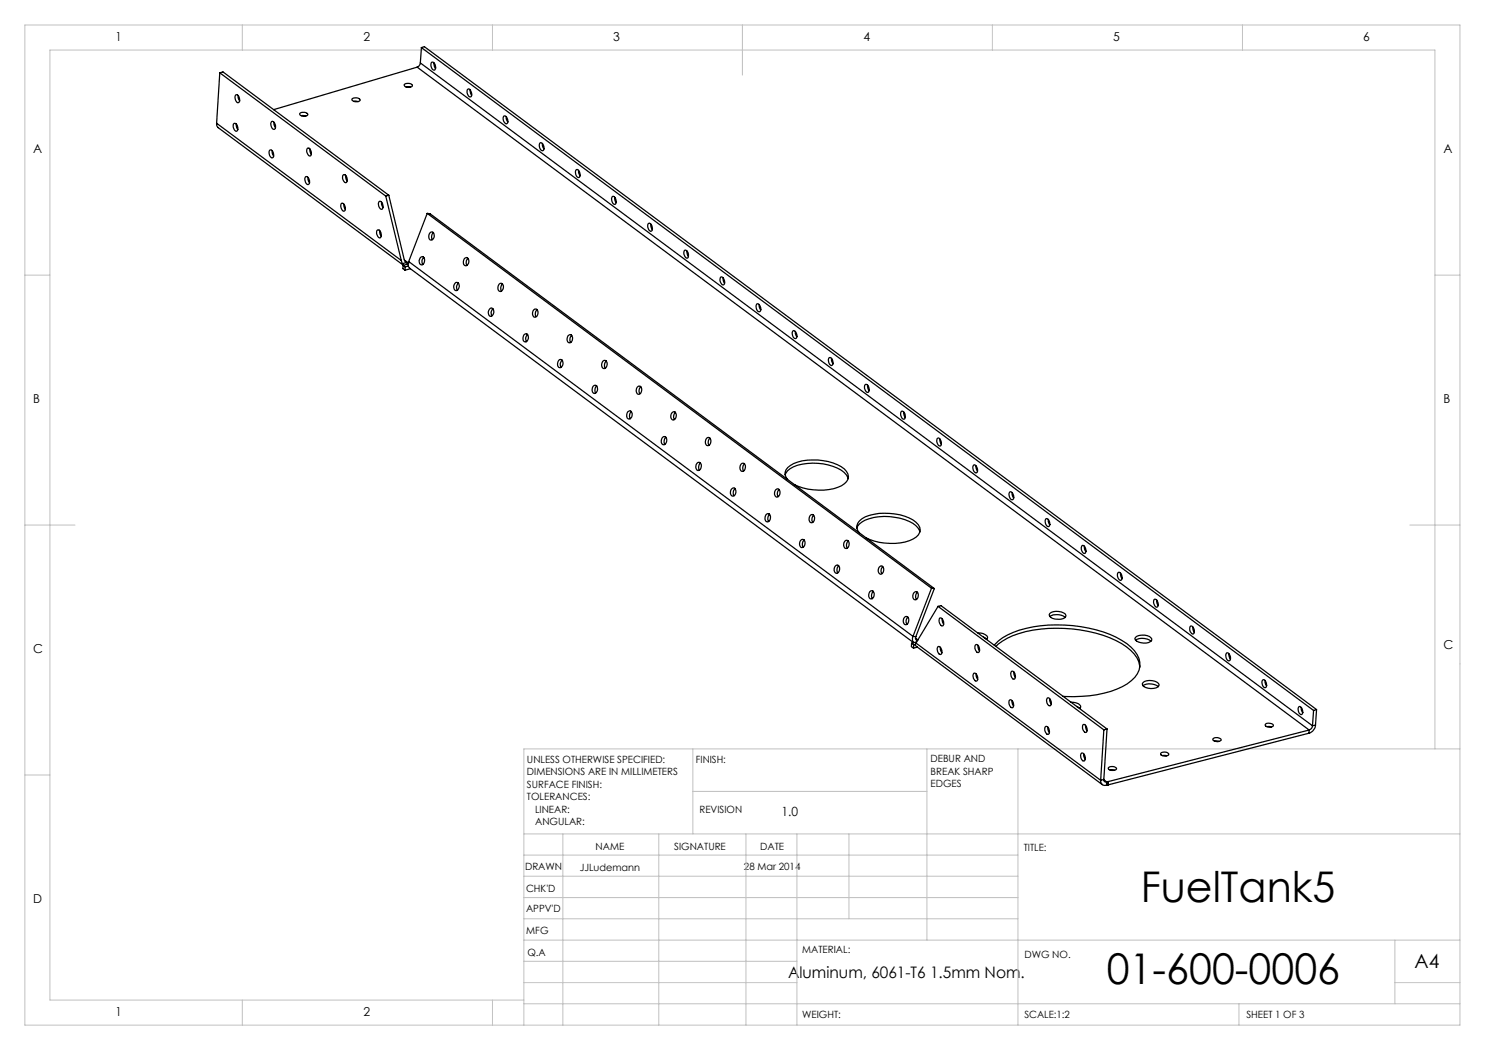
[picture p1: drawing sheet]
<svg xmlns="http://www.w3.org/2000/svg" width="297mm" height="210mm" viewBox="0 0 297 210" stroke-linecap="round" stroke-linejoin="round" font-family="sans-serif">
<g fill="none" stroke="#c0c0c0" stroke-width=".2">
<path d="M5 5h287v200h-287zM48.5 5v5M98.5 5v5M148.5 5v10M198.5 5v5M248.5 5v5M5 55h5M287 55h5M5 105h10M282 105h10M5 155h5M138.6 158.3h46.8"/>
<path d="M138.6 149.8v17M185.4 149.8v38.2M203.6 149.8v55.2M287 149.8v-139.8h-277v190h94.8M292 149.8h-187.2v55.2M104.8 166.8h187.2M104.8 179.5h98.8M104.8 175.3h98.8M104.8 171h98.8M112.6 166.8v38.2M131.8 166.8v38.2M149.2 166.8v38.2"/>
<path d="M159.4 166.8v38.2M169.8 166.8v17M104.8 183.8h98.8M104.8 196.5h54.6M104.8 192.3h54.6M104.8 188h187.2M279 196.5h13M279 188v12.8M48.5 200v5M98.5 200v5M104.8 200.8h187.2M247.8 200.8v4.2"/>
</g>
<g fill="none" stroke="#000" stroke-width=".25">
<path d="M44 14.6l-.7 10.1M44 14.6l33.2 24.6M44 14.6l.6-.2 33.2 24.6M47.2 19a.9 .9 0 0 1 .7 .6 .9 .9 0 0 1-.3 1l-.5-.6a.95 .95 0 0 1 .1-1zM47.6 19.1v.4l.3 .7M70.5 19.7l.9-.1a.63 .63 0 0 1 .6 .5 1.06 1.06 0 0 1-1.6-.2zM80.8 17a1.06 1.06 0 0 1 1.7 .2 1.06 1.06 0 0 1-1.7-.2zM81.2 17.4h.9M83.4 13.4l-28.7 8.5M83.4 13.4l178.4 132.6M84.1 12.6l-.4 .7-.3 .1M84.1 12.6l178.4 132.6"/>
<path d="M84.3 9.5l178.4 132.6M84.3 9.5l-.2 3.1M84.3 9.5l.6-.2 178.4 132.6M86.4 12.4a.9 .9 0 0 1 .7 .7 .9 .9 0 0 1-.3 .9 1.13 1.13 0 0 1-.4-1.6zM86.8 12.6l.1 .7 .2 .4M93.6 17.8h.3l.3 .5 .1 .6-.1 .5a1 1 0 0 1-.6-1.6zM94 17.9l.1 .8 .2 .3M43.3 24.7l.1 .4 .2 .4 37.1 27.5-.2-.3M43.3 24.7l37 27.4M46.7 24.8l.1-.1a.9 .9 0 0 1 .7 .6 .9 .9 0 0 1-.3 1l-.5-.6zM47.3 24.8v.7l.3 .4M54 30a.9 .9 0 0 1 .7 .7 .9 .9 0 0 1-.3 .9l-.5-.6a.95 .95 0 0 1 .1-1z"/>
<path d="M54.3 24.3a.91 .91 0 0 1 .8 .6 .91 .91 0 0 1-.3 1 1.13 1.13 0 0 1-.5-1.6zM54.4 30.2v.4l.3 .6M54.8 24.4v.5l.3 .6M60 22.6l.6-.1a.8 .8 0 0 1 1 .5 1.03 1.03 0 0 1-1.7-.3zM60.3 23.1l.9 .1M61.1 35.3a.91 .91 0 0 1 .8 .7 .91 .91 0 0 1-.3 .9 1.13 1.13 0 0 1-.5-1.6zM61.5 29.6a1.03 1.03 0 0 1 .6 1.6l-.3-.1-.3-.5a.95 .95 0 0 1 0-1zM61.6 35.5v.4l.3 .7M62 29.8l.1 .7 .2 .4M68.7 35a.9 .9 0 0 1 .7 .6 .9 .9 0 0 1-.3 .9l-.5-.5a1 1 0 0 1 .1-1zM69.1 35.1l.1 .7 .2 .4M70.7 20.3h.9"/>
<path d="M77.2 39.2l3.1 12.9M77.8 39l3.1 13 .3 .5M77.8 39l-.6 .2M100.8 23.2a.91 .91 0 0 1 .7 .7 .91 .91 0 0 1-.3 .9l-.5-.6a.95 .95 0 0 1 .1-1zM101.2 23.3v.5l.4 .6M108 28.6a.91 .91 0 0 1 .8 .6 .91 .91 0 0 1-.3 1 1.1 1.1 0 0 1-.5-1.6zM108.5 28.7v.4l.3 .7M115.3 33.9a.9 .9 0 0 1 .7 .7 .9 .9 0 0 1-.3 .9 1.13 1.13 0 0 1-.4-1.6zM115.7 34.1v.4l.3 .7M122.5 39.3h.3l.4 .5a.74 .74 0 0 1-.3 1.1 1.13 1.13 0 0 1-.4-1.6zM122.9 39.4l.1 .8 .2 .3M68.3 40.7a.91 .91 0 0 1 .7 .6 .91 .91 0 0 1-.2 1l-.4-.3-.2-.6z"/>
<path d="M68.8 40.8l.1 .7 .2 .4M75.5 46a.9 .9 0 0 1 .7 .6 .9 .9 0 0 1-.3 1l-.5-.6a.95 .95 0 0 1 .1-1zM75.8 40.3a.9 .9 0 0 1 .8 .6 .9 .9 0 0 1-.3 1l-.5-.6a1 1 0 0 1 0-1zM76 46.1v.8l.2 .3M76.3 40.4v.4l.3 .7M80.3 52.1l.2 .6M80.6 53.1l.4 .3M80.6 53.1v.6l.4 .3M80.9 52l.7 .6M81 53.4v.6M81.2 52.5l.4 .1M81.2 52.5l-.7 .2"/>
<path d="M81.6 52.8l-1 .3M81.6 52.6h.1M81.6 52.6v.1M81.7 53.2l-.7 .2M81.7 52.3a1.08 1.08 0 0 0 .3 1.3l100.7 74.9-.2-.6 .1-.6M81.7 52.3l100.9 75M82.1 53.8l-1.1 .2M84.1 51.5l.4-.2a.91 .91 0 0 1 .4 .9 .91 .91 0 0 1-.6 .8 .93 .93 0 0 1-.2-1.5zM84.8 51.5a1.05 1.05 0 0 0-.2 1.4M85.4 42.7l-3.7 9.6M85.4 42.7l100.9 74.9M85.4 42.7h.6l100.9 75"/>
<path d="M86 46.6l.4-.2a.84 .84 0 0 1 .4 .9 .84 .84 0 0 1-.8 .7 1.07 1.07 0 0 1 0-1.4zM86.7 46.5l-.4 .7 .2 .7M91 56.7a.44 .44 0 0 1 .8 0 1.01 1.01 0 0 1-.6 1.4 .93 .93 0 0 1-.2-1.4zM91.7 56.6l-.2 .2a1.1 1.1 0 0 0 0 1.3M92.9 51.7l.4-.2a.91 .91 0 0 1 .5 .9 .91 .91 0 0 1-.7 .8 .91 .91 0 0 1-.2-1.5zM93.6 51.7l-.4 .7 .2 .7M99.8 56.9l.2-.2a.82 .82 0 0 1 .7 .8 .82 .82 0 0 1-.7 .8 .91 .91 0 0 1-.2-1.4zM100.5 56.8l-.3 .7 .1 .7M129.7 44.7l.2-.1a1.01 1.01 0 0 1 .2 1.7l-.5-.6a.95 .95 0 0 1 .1-1zM130.2 44.8v.7l.3 .4M136.9 50.1a.9 .9 0 0 1 .8 .6 .9 .9 0 0 1-.3 .9l-.5-.5a.95 .95 0 0 1 0-1zM137.4 50.2l.1 .7 .2 .4"/>
<path d="M144.1 55.4a.91 .91 0 0 1 .8 .7 .91 .91 0 0 1-.3 .9l-.3-.3-.3-.5zM144.6 55.6l.1 .7 .2 .3M97.9 61.8l.2-.1a.68 .68 0 0 1 .7 .3 .68 .68 0 0 1-.1 .8 .53 .53 0 0 1-.8 .4 1.07 1.07 0 0 1 0-1.4zM98.6 61.8l-.1 .1a1.04 1.04 0 0 0-.1 1.3M104.8 66.9l.4-.2a.91 .91 0 0 1 .5 .9 .91 .91 0 0 1-.6 .8 .91 .91 0 0 1-.3-1.5zM105.5 66.9l-.1 .2a1.04 1.04 0 0 0-.1 1.2M106.7 62l.4-.2a.84 .84 0 0 1 .5 .9 .84 .84 0 0 1-.8 .7 1.07 1.07 0 0 1-.1-1.4zM107.4 61.9l-.3 .7 .1 .8M111.9 71.9a.7 .7 0 0 1 .7 .4 .7 .7 0 0 1-.1 .8l-.3 .4a.69 .69 0 0 1-.7-.4 .69 .69 0 0 1 .1-.7zM112.4 72l-.1 .2a1.1 1.1 0 0 0-.1 1.3M113.6 67.1l.5-.2a.91 .91 0 0 1 .4 .9 .91 .91 0 0 1-.6 .8 .91 .91 0 0 1-.3-1.5zM114.3 67.1l-.3 .7 .2 .7"/>
<path d="M118.6 77.2l.5-.2a.84 .84 0 0 1 .4 1 .84 .84 0 0 1-.8 .6 1.07 1.07 0 0 1-.1-1.4zM119.3 77.2l-.3 .7 .1 .7M120.5 72.3l.3-.2a.71 .71 0 0 1 .6 .4 .71 .71 0 0 1 0 .7l-.2 .3-.4 .2a.91 .91 0 0 1-.3-1.4zM121.2 72.2l-.1 .1a1.18 1.18 0 0 0 0 1.4M127.5 77.4l.4-.2a.84 .84 0 0 1 .4 1 .84 .84 0 0 1-.8 .6 1.07 1.07 0 0 1 0-1.4zM128.2 77.4l-.2 .1a1.12 1.12 0 0 0 0 1.3M151.4 60.8a.91 .91 0 0 1 .7 .6 .91 .91 0 0 1-.3 1 1.1 1.1 0 0 1-.4-1.6zM151.8 60.9v.4l.4 .7M158.6 66.2l.2-.1a.98 .98 0 0 1 .3 1.6 1.07 1.07 0 0 1-.5-1.5zM159.1 66.3v.4l.3 .7M165.8 71.5a.9 .9 0 0 1 .8 .7 .9 .9 0 0 1-.3 .9l-.5-.5a.95 .95 0 0 1 0-1.1zM166.3 71.7v.4l.3 .7"/>
<path d="M173.1 76.9a.9 .9 0 0 1 .7 .7 .9 .9 0 0 1-.3 .9l-.5-.5a1 1 0 0 1 .1-1.1zM173.5 77l.1 .8 .2 .3M125.6 82.4l.4-.2a.91 .91 0 0 1 .4 .8 .91 .91 0 0 1-.6 .8 .91 .91 0 0 1-.2-1.4zM126.3 82.3l-.4 .7 .1 .7M132.5 87.5l.2-.2a.77 .77 0 0 1 .7 .6 .77 .77 0 0 1-.3 .9l-.2 .1a.69 .69 0 0 1-.7-.3 .69 .69 0 0 1 .1-.8zM133.2 87.4l-.4 .8 .2 .7M134.4 82.6l.4-.3a.94 .94 0 0 1 .5 .9 .94 .94 0 0 1-.7 .8 .92 .92 0 0 1-.2-1.4zM135.1 82.5l-.2 .1a1.12 1.12 0 0 0 0 1.3M139.4 92.7l.4-.2a.84 .84 0 0 1 .4 .9 .84 .84 0 0 1-.8 .6 1.07 1.07 0 0 1 0-1.3zM140.1 92.6l-.4 .7 .2 .7M141.3 87.7l.2-.2a.73 .73 0 0 1 .7 .4 .73 .73 0 0 1-.1 .8 .5 .5 0 0 1-.4 .4 .5 .5 0 0 1-.5-.2 1.22 1.22 0 0 1 .1-1.2zM142 87.7l-.1 .1a1.18 1.18 0 0 0-.1 1.3"/>
<path d="M146.3 97.8l.4-.2a.91 .91 0 0 1 .5 .9 .91 .91 0 0 1-.7 .7 .88 .88 0 0 1-.2-1.4zM147 97.7l-.4 .8 .2 .7M148.2 92.8l.4-.2a.84 .84 0 0 1 .5 1 .84 .84 0 0 1-.9 .6 1.07 1.07 0 0 1 0-1.4zM148.9 92.8l-.1 .1a1.17 1.17 0 0 0-.1 1.3M155.1 98l.4-.3a.94 .94 0 0 1 .5 .9 .94 .94 0 0 1-.6 .8 .92 .92 0 0 1-.3-1.4zM155.8 97.9l-.1 .2a1.12 1.12 0 0 0-.1 1.2M157 94.9a4.1 4.1 0 0 1 3.4-2.1 11 11 0 0 1 8.4 1.7l.5 .5 .3 .7M157.5 95.9a1.73 1.73 0 0 1 .6-2.8 10.8 10.8 0 0 1 10.8 .7 1.75 1.75 0 0 1 0 2.9 10.2 10.2 0 0 1-8.4 .9l-1.6-.7M180.3 82.3a.9 .9 0 0 1 .7 .6 .9 .9 0 0 1-.3 .9 1.13 1.13 0 0 1-.4-1.5zM180.8 82.4v.7l.2 .4M187.5 87.7h.4l.4 .8a.53 .53 0 0 1-.3 .7 1.14 1.14 0 0 1-.5-1.5zM188 87.8l.1 .7 .2 .4"/>
<path d="M194.7 93l.2-.1a1.01 1.01 0 0 1 .3 1.7 1.13 1.13 0 0 1-.5-1.6zM195.2 93.2v.3l.3 .8M202 98.4a.91 .91 0 0 1 .7 .6 .91 .91 0 0 1-.3 1 1.13 1.13 0 0 1-.4-1.6zM202.4 98.5v.4l.3 .7M153.2 102.9l.2-.1a.73 .73 0 0 1 .7 .3 .73 .73 0 0 1-.1 .8 .5 .5 0 0 1-.4 .5 .5 .5 0 0 1-.5-.3 1.22 1.22 0 0 1 .1-1.2zM153.9 102.9l-.1 .1a1.18 1.18 0 0 0-.1 1.3M160.1 108.1l.4-.2a.84 .84 0 0 1 .5 .9 .84 .84 0 0 1-.8 .7 1.07 1.07 0 0 1-.1-1.4zM160.8 108l-.1 .2a1.12 1.12 0 0 0 0 1.2M162 103.1l.5-.2a.91 .91 0 0 1 .4 .9 .91 .91 0 0 1-.6 .8 .91 .91 0 0 1-.3-1.5zM162.7 103.1l-.1 .1a1.18 1.18 0 0 0 0 1.3M167 113.2l.5-.2a.94 .94 0 0 1 .4 .9 .94 .94 0 0 1-.6 .8 .92 .92 0 0 1-.3-1.5zM167.7 113.2l-.1 .1a1.12 1.12 0 0 0 0 1.3"/>
<path d="M168.9 108.3l.5-.3a.91 .91 0 0 1 .4 .9 .91 .91 0 0 1-.6 .8 .92 .92 0 0 1-.3-1.4zM169.7 108.2l-.2 .1a1.18 1.18 0 0 0 0 1.3M171.4 105.6a4 4 0 0 1 3.4-2.1 11.5 11.5 0 0 1 8.4 1.6l.4 .5 .4 .8M171.9 106.6a1.74 1.74 0 0 1 .5-2.9 11 11 0 0 1 10.8 .7 1.85 1.85 0 0 1 .8 1.9 1.85 1.85 0 0 1-1.4 1.5 11.7 11.7 0 0 1-9.4-.2M174 118.3l.4-.2a.91 .91 0 0 1 .4 .9 .91 .91 0 0 1-.6 .8 .91 .91 0 0 1-.2-1.5zM174.7 118.3l-.2 .1a1.18 1.18 0 0 0 0 1.3M175.9 113.4l.4-.2a.94 .94 0 0 1 .4 .9 .94 .94 0 0 1-.6 .8 .92 .92 0 0 1-.2-1.5zM176.6 113.3l-.2 .2a1.12 1.12 0 0 0 0 1.3M182.8 118.5l.4-.2a.91 .91 0 0 1 .5 .9 .91 .91 0 0 1-.7 .8 .88 .88 0 0 1-.2-1.5zM183.5 118.5l-.2 .1a1.18 1.18 0 0 0 0 1.3M186.3 117.6l-3.7 9.7M186.3 117.6l.6 .1"/>
<path d="M186.9 117.7l-3.7 9.6M209.2 103.7a.9 .9 0 0 1 .7 .7 .9 .9 0 0 1-.3 .9l-.5-.5a1 1 0 0 1 .1-1.1zM209.7 103.9v.4l.3 .7M216.4 109.1h.2a1.13 1.13 0 0 1 .4 1.6 .99 .99 0 0 1-.6-1.6zM216.9 109.2l.1 .8 .2 .3M223.5 114.6l.3-.2a1.01 1.01 0 0 1 .3 1.7l-.5-.6zM224.1 114.6l.1 .7 .2 .4M180.9 123.5l.4-.2a.91 .91 0 0 1 .4 .9 .91 .91 0 0 1-.6 .7 .92 .92 0 0 1-.2-1.4zM181.6 123.4l-.2 .2a1.17 1.17 0 0 0 0 1.3M182.3 128.6l.4 .4M182.3 128.6v.7l.4 .3M182.6 127.3h.6"/>
<path d="M182.7 129v.6M183.1 128.9l-.4 .1M183.1 127.6l.5 .4M183.2 127.3l-.1 .5 .4 .3M183.2 128.6l-.1 .4 .1 .2 37.3 27.7M183.2 128.6l36.9 27.5M183.3 128.4l-1 .2M183.5 129.4l-.8 .2M187.6 129.3a.91 .91 0 0 1 .7 .7 .91 .91 0 0 1-.2 .9 1.13 1.13 0 0 1-.5-1.6zM187.6 121.3l33.2 24.7M187.6 121.3l.6-.2 33.2 24.7M187.6 121.3l-4.4 7.3"/>
<path d="M188 123.6a1.02 1.02 0 0 1 .6 1.6 1.02 1.02 0 0 1-.6-1.6zM188.1 129.5v.4l.3 .7M188.4 123.7l.1 .8 .2 .3M194.8 134.6a.91 .91 0 0 1 .7 .7 .91 .91 0 0 1-.3 .9l-.5-.5a1 1 0 0 1 .1-1.1zM195.2 128.9a.9 .9 0 0 1 .7 .7 .9 .9 0 0 1-.3 .9l-.5-.5a1 1 0 0 1 .1-1.1zM195.2 134.8v.4l.3 .7M195.6 126.6a2 2 0 0 1 1.9 .8l-.2 .5M195.6 129.1l.1 .7 .2 .4M196.7 127.4l.6 .4M198.9 129a12.5 12.5 0 0 1 7.7-3.6 29.1 29.1 0 0 1 16.6 2.1 8.6 8.6 0 0 1 4.6 4.2 3.9 3.9 0 0 1-1.5 4.4 17 17 0 0 1-10 3.2h-3.7M199.2 129.3a14.6 14.6 0 0 1 8.9-3.5 28.2 28.2 0 0 1 16.2 2.9 6.5 6.5 0 0 1 3.7 4.7M202 140a.9 .9 0 0 1 .7 .6 .9 .9 0 0 1-.3 1l-.5-.6a1 1 0 0 1 .1-1z"/>
<path d="M202.3 134.3a.9 .9 0 0 1 .7 .6 .9 .9 0 0 1-.3 .9l-.5-.5a1 1 0 0 1 .1-1zM202.8 134.4v.4l.3 .7M209.5 139.6a.91 .91 0 0 1 .7 .6 .91 .91 0 0 1-.3 1 1.1 1.1 0 0 1-.4-1.6zM209.9 139.7v.5l.4 .6M210 122.7a2.68 2.68 0 0 1 3 .1l.2 .3a.95 .95 0 0 1-1.1 .8 2.41 2.41 0 0 1-2.2-.7l-.1-.3zM210 123.3a2.72 2.72 0 0 1 3 .2M227.1 127.5a2.47 2.47 0 0 1 3.3 .3 1 1 0 0 1-1.1 .8 2.03 2.03 0 0 1-2.3-.9zM227.1 128a2.7 2.7 0 0 1 3.1 .3M228.6 136.5a2.47 2.47 0 0 1 3.2 .4 1.62 1.62 0 0 1-2.2 .7 1.13 1.13 0 0 1-1.1-.8zM228.6 137.2a2.82 2.82 0 0 1 3.1 .1M230.8 120l.1-.1a.92 .92 0 0 1 .7 .6 .92 .92 0 0 1-.3 1l-.5-.6zM231.4 120v.7l.2 .4"/>
<path d="M238.1 125.2a.91 .91 0 0 1 .7 .7 .91 .91 0 0 1-.3 .9l-.1-.1a1.22 1.22 0 0 1-.3-1.5zM238.5 125.4l.2 .7 .2 .4M245.3 130.6a.91 .91 0 0 1 .8 .6 .91 .91 0 0 1-.3 1 1.1 1.1 0 0 1-.5-1.6zM245.8 130.7v.5l.3 .6M252.6 136h.3l.3 .5a.74 .74 0 0 1-.2 1 1.1 1.1 0 0 1-.4-1.5zM253 136.1v.4l.3 .7M202.4 140.1l.1 .8 .2 .3M209.1 145.3a.9 .9 0 0 1 .8 .7 .9 .9 0 0 1-.3 .9l-.5-.5a1 1 0 0 1 0-1.1zM209.6 145.4l.1 .8 .2 .3M214.2 140.4a2.22 2.22 0 0 1 1.9 .8l-.2 .5M215.3 141.3l.7 .4M216.3 150.6a.91 .91 0 0 1 .7 .7 .91 .91 0 0 1-.3 .9 1.1 1.1 0 0 1-.4-1.6z"/>
<path d="M216.6 144.9a1.02 1.02 0 0 1 .7 1.6 1.02 1.02 0 0 1-.7-1.6zM216.7 150.8v.4l.4 .7M217.1 145.1l.1 .7 .2 .3M220.1 156.1a.88 .88 0 0 0 1.2 .9M220.8 155.9a.42 .42 0 0 0 .5 .5M220.8 155.9l-.7 .2M220.8 146l-.7 10.1M220.8 156l.5 .4M221.3 156.4v.6M221.4 145.8l-.6 .2M221.4 145.8l-.6 10.1M221.6 156.9l-.3 .1"/>
<path d="M221.6 156.9v.1M221.7 153.6a1.06 1.06 0 0 1 1.6 .2 1.06 1.06 0 0 1-1.6-.2zM221.7 156.3h.1M221.7 156.3l-.4 .1M221.7 156.3l-.1 .6M221.7 156.3l-.1 .7M222 154h.9M232.2 150.6l.6-.2a.78 .78 0 0 1 1 .5l-.7 .3-.6-.1-.4-.3zM232.4 151.1l1 .1M242.6 147.8a1.03 1.03 0 0 1 1.6 .3l-.3 .2h-.7l-.5-.2zM242.9 148.2l.9 .1M253.2 144.8l.5-.2 .6 .1 .4 .3v.2l-.7 .2-.6-.1-.4-.2z"/>
<path d="M253.4 145.3l.9 .1M259.8 141.3h.2a1.02 1.02 0 0 1 .2 1.6l-.5-.5a.95 .95 0 0 1 .1-1.1zM260.2 141.5v.4l.3 .7M261.8 146.6l-40.2 10.4M261.8 146l-40.1 10.3M261.8 146v.6M262.5 145.2a.98 .98 0 0 1-.7 .8M262.7 142.1l-.2 3.1M263.1 145a1.9 1.9 0 0 1-1.3 1.6M263.1 145l-.6 .2M263.3 141.9l-.6 .2M263.3 141.9l-.2 3.1"/>
</g>
<g font-size="8.5">
<text x="228.2" y="180.3">FuelTank5</text>
<text x="221.3" y="196.7">01-600-0006</text>
</g>
<text font-size="3.9" x="282.9" y="193.6">A4</text>
<text font-size="3.2" x="157.6" y="195.7">Aluminum, 6061-T6 1.5mm Nom.</text>
<g font-size="2.5">
<text x="23.1" y="8.2">1</text>
<text x="72.7" y="8.2">2</text>
<text x="122.7" y="8.2">3</text>
<text x="172.7" y="8.2">4</text>
<text x="222.7" y="8.2">5</text>
<text x="272.7" y="8.2">6</text>
<text x="6.7" y="30.7">A</text>
<text x="288.7" y="30.7">A</text>
<text x="6.7" y="80.7">B</text>
<text x="288.7" y="80.7">B</text>
<text x="6.7" y="130.7">C</text>
<text x="288.7" y="129.7">C</text>
<text x="156.3" y="163.2">1.0</text>
<text x="6.7" y="180.7">D</text>
<text x="23.1" y="203.2">1</text>
<text x="72.7" y="203.2">2</text>
</g>
<g font-size="2">
<text x="105.4" y="152.6">UNLESS OTHERWISE SPECIFIED:</text>
<text x="105.4" y="155.1">DIMENSIONS ARE IN MILLIMETERS</text>
<text x="139.2" y="152.6">FINISH:</text>
<text x="186.1" y="152.5">DEBUR AND</text>
<text x="186.1" y="155">BREAK SHARP</text>
<text x="105.4" y="157.6">SURFACE FINISH:</text>
<text x="105.4" y="160.1">TOLERANCES:</text>
<text x="186.1" y="157.5">EDGES</text>
<text x="107" y="162.6">LINEAR:</text>
<text x="107" y="165.1">ANGULAR:</text>
<text x="139.9" y="162.6">REVISION</text>
<text x="119.1" y="170">NAME</text>
<text x="134.8" y="169.9">SIGNATURE</text>
<text x="148.8" y="173.9">28 Mar 2014</text>
<text x="152" y="169.9">DATE</text>
<text x="204.8" y="170.2">TITLE:</text>
<text x="105" y="174.1">DRAWN</text>
<text x="105.2" y="178.3">CHK'D</text>
<text x="115.9" y="174.1">JJLudemann</text>
<text x="105.2" y="182.4">APPV'D</text>
<text x="105.3" y="186.8">MFG</text>
<text x="105.5" y="191.1">Q.A</text>
<text x="160.5" y="190.5">MATERIAL:</text>
<text x="204.9" y="191.6">DWG NO.</text>
<text x="160.4" y="203.5">WEIGHT:</text>
<text x="204.9" y="203.6">SCALE:1:2</text>
<text x="249.3" y="203.6">SHEET 1 OF 3</text>
</g>
</svg>
